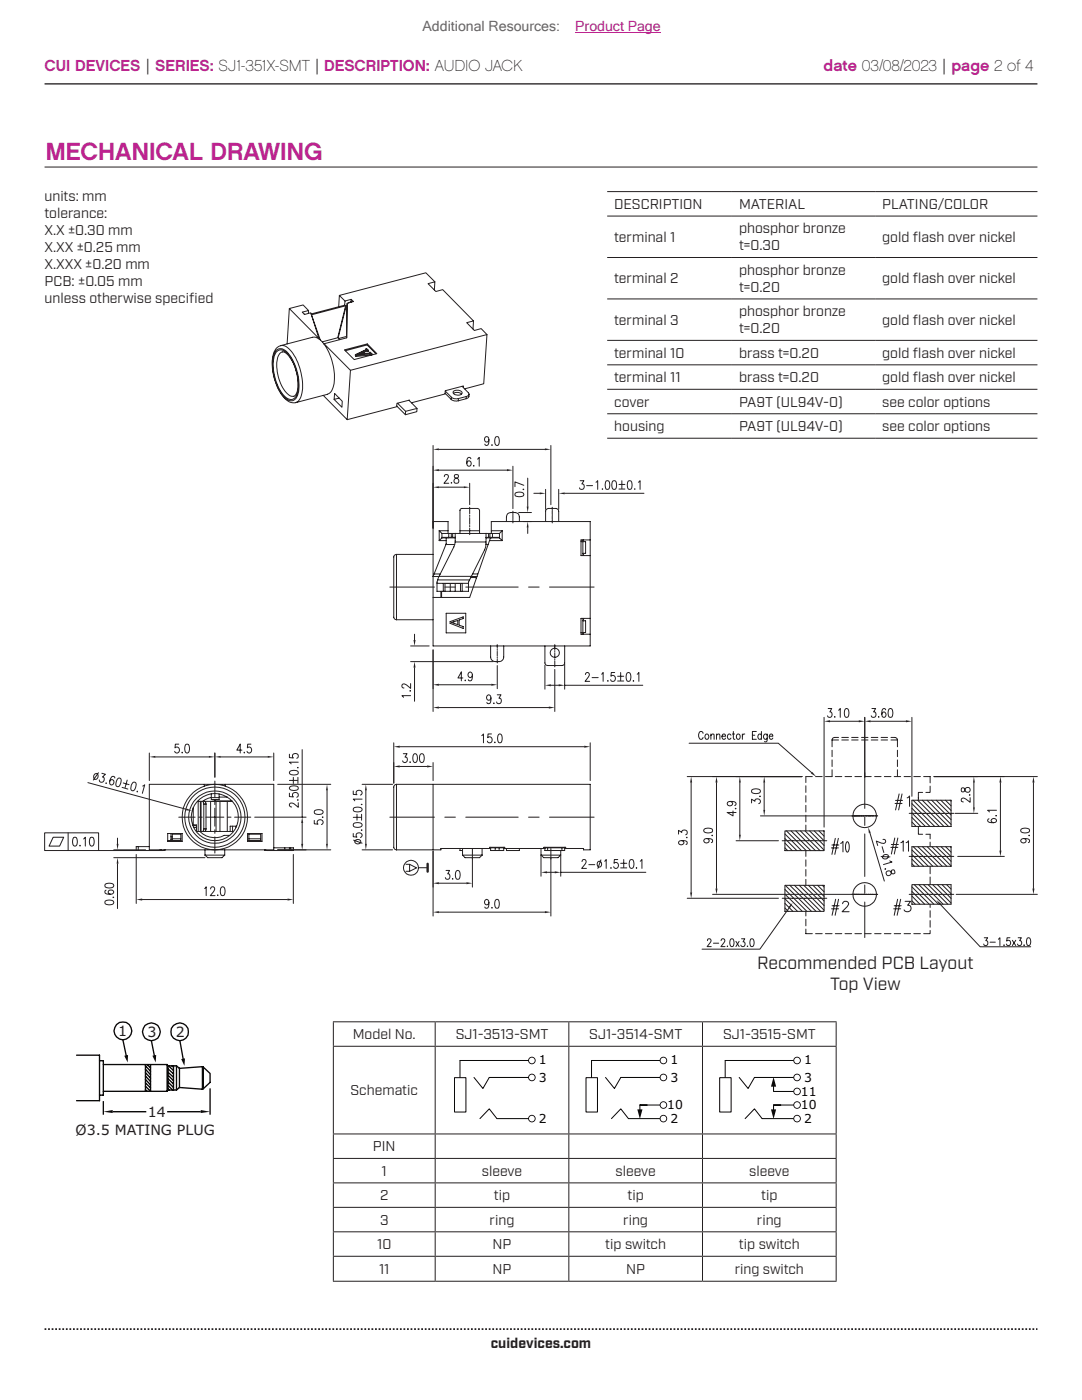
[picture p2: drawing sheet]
<svg xmlns="http://www.w3.org/2000/svg" width="216mm" height="279mm" viewBox="0 0 216 279" stroke-linecap="round" stroke-linejoin="round" font-family="sans-serif">
<path d="M8.9 16.7h198.1" fill="none" stroke="#231f20" stroke-width=".26"/>
<path d="M8.9 265.3h198.1" fill="none" stroke="#231f20" stroke-width=".35" stroke-dasharray=".4 .4 .4 .4 .4 .4" stroke-dashoffset=".7" stroke-linecap="butt"/>
<path d="M8.9 33.3h198.1M146.9 155h13.1M147.6 156.2v10.4M182 159.7v5.2M146.9 167.8h8.4M189.8 176.6v3.9" fill="none" stroke="#231f20" stroke-width=".2"/>
<g fill="#231f20">
<path d="M147.6 155l.2 1.2h-.3z"/>
<path d="M147.5 166.6h.3l-.2 1.2z"/>
</g>
<path d="M137.1 155h22.9M137.9 156.2v21.9M145.7 159.9a.46 .46 0 0 1 .5 .5 .46 .46 0 0 1-.6 .4 .43 .43 0 0 1-.5-.3 .43 .43 0 0 1 .2-.5l.4-.1a.85 .85 0 0 1 1.2 .6l-.3 .3M137.1 179.3h18.2M146.3 161.8v1l-1.2-.6h1.8M146.8 161.3l.1 .1h-.1z" fill="none" stroke="#231f20" stroke-width=".2"/>
<g fill="#231f20">
<path d="M137.7 178.1h.4l-.2 1.2z"/>
<path d="M137.9 155l.2 1.2h-.4z"/>
</g>
<path d="M151.7 155h8.3M152.5 156.2v5.4M135.4 166.5v-.8l.6 .4a.53 .53 0 0 1 .8-.4 .53 .53 0 0 1 0 .9M136 167.8l.4 .2a.49 .49 0 0 1-.5 .6 .49 .49 0 0 1-.4-.6 1.27 1.27 0 0 1 1.6 .2v.3h-.2M137 167.1h.1zM151.7 162.8h20.7" fill="none" stroke="#231f20" stroke-width=".2"/>
<g fill="#231f20">
<path d="M152.3 161.6h.4l-.2 1.2z"/>
<path d="M152.5 155l.2 1.2h-.4z"/>
</g>
<path d="M150 157.6l.7-.2a.87 .87 0 0 1 1 .4v.2a1.15 1.15 0 0 1-1.7 0zM151.6 158.9h.1zM186.4 155h8.7M194.3 156.2v4.9M150 160.2v-.7l.6 .4a.52 .52 0 0 1 .8-.4 .52 .52 0 0 1 0 .9M190.6 162.3h4.5" fill="none" stroke="#231f20" stroke-width=".2"/>
<g fill="#231f20">
<path d="M194.3 155l.2 1.2h-.3z"/>
<path d="M194.2 161.1h.3l-.2 1.2z"/>
</g>
<path d="M186.4 155h14M191.9 157.3a.5 .5 0 0 0 .1 .7h.4a.7 .7 0 0 1 .3-.7 .7 .7 0 0 1 .8 0 .52 .52 0 0 1-.2 .8 .52 .52 0 0 1-.7-.4l-.2-.4zM193.5 158.6l.1 .1h-.1zM193.6 159.2v.9l-.9-.6-.5-.2-.3 .1-.1 .4 .4 .2M199.6 156.2v13.6M191.1 170.9h9.3" fill="none" stroke="#231f20" stroke-width=".2"/>
<g fill="#231f20">
<path d="M199.4 169.8h.4l-.2 1.1z"/>
<path d="M199.6 155l.2 1.2h-.4z"/>
</g>
<path d="M186.4 155h20.6M206.2 156.2v21.1M190.8 178.5h16.2M197.3 163.4l-.1 .1-.1 .3a1.08 1.08 0 0 0 1.7-.1 .51 .51 0 0 0-.6-.4 .51 .51 0 0 0-.3 .7l.4 .2M198.7 162.8h.1zM198.8 161.7h-1.7l.3 .3" fill="none" stroke="#231f20" stroke-width=".2"/>
<g fill="#231f20">
<path d="M206.2 155l.2 1.2h-.4z"/>
<path d="M206 177.3h.4l-.2 1.2z"/>
</g>
<path d="M86.4 169.8v7.2M87.6 176.3h5.5M94.3 171.2v5.8M203.8 165.5l.6-.2a.77 .77 0 0 1 1 .5 1.04 1.04 0 0 1-1.4 .4l-.3-.4zM204.2 167.3l.5 .3a.49 .49 0 0 1-.5 .6 .49 .49 0 0 1-.4-.6 1.27 1.27 0 0 1 1.6 .2v.3l-.2 .1M205.3 166.7h.1z" fill="none" stroke="#231f20" stroke-width=".2"/>
<g fill="#231f20">
<path d="M93.1 176.1l1.2 .2-1.2 .2z"/>
<path d="M86.4 176.3l1.2-.2v.4z"/>
</g>
<path d="M86.4 169.8v13M89 173.7h.7l-.4 .7a.51 .51 0 0 1 .5 .8 .51 .51 0 0 1-.9-.1M90.3 175.3v.2zM91.1 173.8l.3-.1a1.15 1.15 0 0 1 0 1.8h-.1a1.27 1.27 0 0 1-.2-1.7zM109.9 171.2v11.6M87.6 182h21.1" fill="none" stroke="#231f20" stroke-width=".2"/>
<g fill="#231f20">
<path d="M108.7 181.8l1.2 .2-1.2 .2z"/>
<path d="M86.4 182l1.2-.2v.4z"/>
</g>
<path d="M86.4 129.7v7.7M87.6 136.7h10.4M99.2 132.8v4.6M98.9 179.6l.4-.1a1.43 1.43 0 0 1 .2 1.7l-.4 .1a1.27 1.27 0 0 1-.2-1.7zM97.6 180.1l-.2 .4a.49 .49 0 0 1-.7-.4 .49 .49 0 0 1 .7-.5 1.27 1.27 0 0 1-.3 1.7l-.3-.1-.1-.2M98.2 181.1v.2z" fill="none" stroke="#231f20" stroke-width=".2"/>
<g fill="#231f20">
<path d="M86.4 136.7l1.2-.2v.4z"/>
<path d="M98 136.5l1.2 .2-1.2 .2z"/>
</g>
<path d="M86.4 129.7v12.3M92.4 135.3h-1l.7-1.2v1.8M92.8 135.7v.2zM94.3 134.7a.46 .46 0 0 1-.5 .5 .46 .46 0 0 1-.4-.6l.4-.5a1.05 1.05 0 0 1 .1 1.8l-.4-.1-.1-.2M110.7 133.6v8.4M87.6 141.2h21.9" fill="none" stroke="#231f20" stroke-width=".2"/>
<g fill="#231f20">
<path d="M86.4 141.2l1.2-.2v.4z"/>
<path d="M109.5 141l1.2 .2-1.2 .2z"/>
</g>
<path d="M86.4 96.4v9M87.6 97.2h5M93.7 96.4v4.3M98 139.3a.45 .45 0 0 1-.5 .4 .45 .45 0 0 1-.4-.5l.4-.5a1.05 1.05 0 0 1 .1 1.7h-.4l-.1-.2M99.2 138.7h.8l-.4 .6a.52 .52 0 0 1 .4 .8 .52 .52 0 0 1-.9 0M98.5 140.3v.1z" fill="none" stroke="#231f20" stroke-width=".2"/>
<g fill="#231f20">
<path d="M86.4 97.2l1.2-.1v.3z"/>
<path d="M92.6 97.1l1.1 .1-1.1 .2z"/>
</g>
<path d="M86.4 93v12.4M87.6 93.8h13.6M88.7 95.1l.2-.4 .4 .1 .2 .2a1.95 1.95 0 0 1-.9 1.4h.9M90.1 96.3v.1zM90.7 94.8v.5a.7 .7 0 0 1 .7 .3 .7 .7 0 0 1 0 .8 .52 .52 0 0 1-.8-.2 .52 .52 0 0 1 .4-.7l.4-.2a.35 .35 0 0 0-.2-.6zM102.3 93v8.5" fill="none" stroke="#231f20" stroke-width=".2"/>
<g fill="#231f20">
<path d="M86.4 93.8l1.2-.2v.4z"/>
<path d="M101.2 93.6l1.1 .2-1.1 .2z"/>
</g>
<path d="M86.4 88.9v16.5M87.6 89.7h21.1M94 91.6l-.1-.2-.4-.1a1.33 1.33 0 0 0-.2 1.7 .49 .49 0 0 0 .7-.5 .49 .49 0 0 0-.7-.4l-.2 .4M94.5 92.9v.1zM95.3 91.6l.3-.3v1.7M109.9 88.9v11.8" fill="none" stroke="#231f20" stroke-width=".2"/>
<g fill="#231f20">
<path d="M108.7 89.5l1.2 .2-1.2 .2z"/>
<path d="M86.4 89.7l1.2-.2v.4z"/>
</g>
<path d="M97.6 87.7l-.2 .5a.51 .51 0 0 1-.7-.5 .51 .51 0 0 1 .7-.5 1.31 1.31 0 0 1-.3 1.7l-.3-.1-.1-.2M98.1 88.8h.1v.1zM98.9 87.2l.4-.1a1.09 1.09 0 0 1 .3 1.5l-.1 .2-.4 .1a1.31 1.31 0 0 1-.2-1.7zM108.7 132.8v4.7M109.9 136.8h1.6M112.7 132.4v5.1M112.7 136.8h15.6" fill="none" stroke="#231f20" stroke-width=".2"/>
<g fill="#231f20">
<path d="M108.7 136.8l1.2-.2v.4z"/>
<path d="M111.5 136.6l1.2 .2-1.2 .2z"/>
</g>
<g fill="none" stroke="#231f20" stroke-width=".2">
<path d="M106.5 98.4h1.2M108.9 97.7v3.9M111.5 97.7v3.9M112.7 98.4h15.8M116.8 134.6a.41 .41 0 0 1 .6-.4 .41 .41 0 0 1 .1 .7l-.8 1.1h1M118.1 135.2h1.3M120 134.6l.3-.4v1.8M121.3 135.8v.2zM122.7 134.2h-.7l-.1 .8a.55 .55 0 0 1 .8 0 .55 .55 0 0 1 0 .8 .55 .55 0 0 1-.8 0l-.1-.2M123.2 135h1.3M123.2 135.9h1.3M123.8 134.2v1.5"/>
<path d="M125.1 134.3l.4-.1a1.15 1.15 0 0 1 0 1.8h-.2a1.27 1.27 0 0 1-.2-1.7zM126.4 135.8v.2zM127.1 134.6l.4-.4v1.8"/>
</g>
<g fill="#231f20">
<path d="M107.7 98.3l1.2 .1-1.2 .3z"/>
<path d="M111.5 98.4l1.2-.1v.4z"/>
</g>
<g fill="none" stroke="#231f20" stroke-width=".2">
<path d="M115.8 95.9h.7l-.4 .7a.53 .53 0 0 1 .4 .8 .53 .53 0 0 1-.9 0M117.1 96.9h1.1M118.9 96.2l.4-.3v1.8M120.2 97.5v.2zM120.9 96l.4-.1a1.11 1.11 0 0 1 0 1.8h-.2a1.03 1.03 0 0 1-.3-1.5zM122.3 96l.3-.1a1.11 1.11 0 0 1 0 1.8h-.1a1.27 1.27 0 0 1-.2-1.7zM123.5 96.7h1.2M123.5 97.6h1.2M124.1 95.9v1.5M125.4 96l.3-.1a1.11 1.11 0 0 1 0 1.8h-.1a.99 .99 0 0 1-.4-1.5zM126.6 97.6h.1zM127.4 96.2l.3-.3v1.8"/>
<path d="M107.9 170.8v4.1M109.1 174.1h1.6M111.9 170.8v4.1M111.9 174.1h17"/>
</g>
<g fill="#231f20">
<path d="M107.9 174.1l1.2-.2v.4z"/>
<path d="M110.7 173.9l1.2 .2-1.2 .2z"/>
</g>
<g fill="none" stroke="#231f20" stroke-width=".2">
<path d="M142.2 155h17.8M143 156.2v21.1M160.8 156.8v1.3M160.8 158.8v1.3M162.1 155h-1.3v1.2M162.7 155h1.4M164.7 155h1.3M166.7 155h1.3M168.6 155h1.3M170.6 155h1.3M172.6 155h1.2M174.5 155h1.3"/>
<path d="M176.5 155h1.3M178.4 155h1.3M180.4 155h1.3M182 159.7h7.8v5.2h-7.8M182.3 155h1.4M183.3 159.2v.5M184.1 158.1h-.8v1.2M184.3 155h1.3v1.2M185.6 156.9v1.2h-.9M116.1 171.9l.2-.3a.49 .49 0 0 1 .6 .2 .49 .49 0 0 1-.2 .7l-.6 .8h.9M117.5 172.6h1.2M119.9 171.6l-.6 1.7"/>
<path d="M120.7 171.9l.3-.4v1.8M121.8 173.2h.2l-.1 .1zM123.3 171.5h-.7l-.1 .8a.55 .55 0 0 1 .8 0 .55 .55 0 0 1 0 .8 .55 .55 0 0 1-.8 0v-.1M123.8 172.3h1.3M123.8 173.2h1.3M124.5 171.5v1.5M125.7 171.6l.4-.1a1.04 1.04 0 0 1 .3 1.5l-.1 .2-.3 .1a1.31 1.31 0 0 1-.3-1.7zM126.9 173.2h.2l-.1 .1zM127.8 171.9l.3-.4v1.8M142.2 178.5h30.2M156.6 165.8h7.8v4h-7.8zM160.8 160.7v1.3"/>
<path d="M160.8 162.7v1.3M160.8 164.7v1.1M160.8 169.8v1.1M160.8 171.6v1.3M160.8 173.5v1.4M160.8 175.5v1.2M181.4 162.3h.4M181.9 162.3h.1M182 169h7.8v3.9h-7.8zM182.1 162.3h.5M182.7 162.3h.1M182.9 162.3h.5"/>
<path d="M183.5 162.3h.1M183.7 162.3h.5M184.2 162.3h.1M184.4 162.3h.5M185.1 162.3h.1M185.2 162.3h.5M185.6 166.5v.9M185.6 168.1v.9M185.6 172.9v1.5M185.6 175v1.6M185.8 162.3h.1M186 162.3h.5"/>
<path d="M186.6 162.3h.1M186.8 162.3h.5M187.4 162.3h.1M187.6 162.3h.5M188.2 162.3h.1M188.4 162.3h.5M189 162.3h.1M189.2 162.3h.4M189.7 162.3h.1M189.8 176.6h-7.8v3.9h7.8M189.9 162.3h.4M160.8 181.9v.9"/>
<path d="M160.8 183.4v1.4M160.8 185.4v.9h1.3M162.7 186.3h1.4M164.7 186.3h1.3M166.7 186.3h1.3M168.6 186.3h1.3M170.6 186.3h1.3M172.6 186.3h1.2M174.5 186.3h1.3M176.5 186.3h1.3M178.4 186.3h1.3M180.4 186.3h1.3"/>
<path d="M182.3 186.3h1.4M185.6 185.7v.6h-1.3M185.6 180.5v.6M185.6 181.7v1.4M185.6 183.7v1.3"/>
<circle cx="119.6" cy="172.4" r=".54"/>
</g>
<g fill="#231f20">
<path d="M142.8 177.3h.4l-.2 1.2z"/>
<path d="M143 155l.2 1.2h-.4z"/>
</g>
<path d="M42.9 150.3v4.8M44 151.1h9.4M54.6 150.3v5.5M172.6 154.2v7.1M140.5 165.5l.7-.2a.77 .77 0 0 1 1 .5 1.15 1.15 0 0 1-1.8 0zM141 167.3l.4 .3a.49 .49 0 0 1-.4 .6 .49 .49 0 0 1-.5-.6 1.27 1.27 0 0 1 1.7 .2l-.1 .3-.2 .1M142 166.7h.2zM156.6 176.7h7.8v5.2h-7.8zM172.6 163v1.7M172.6 166.4v8.5M172.6 176.6v1.7M172.6 180v7.1" fill="none" stroke="#231f20" stroke-width=".2"/>
<g fill="#231f20">
<path d="M42.9 151.1l1.1-.2v.3z"/>
<path d="M53.4 150.9l1.2 .2-1.2 .1z"/>
</g>
<path d="M29.8 150.3v5.5M31 151.1h10.7M42.9 150.3v4.8M48.3 149.7h-1l.6-1.2v1.8M48.7 150.2h.1l-.1 .1zM50.1 148.5h-.7v.8a.53 .53 0 0 1 .7 0 .53 .53 0 0 1 0 .7 .53 .53 0 0 1-.7 .1l-.1-.2" fill="none" stroke="#231f20" stroke-width=".2"/>
<g fill="#231f20">
<path d="M29.8 151.1l1.2-.2v.3z"/>
<path d="M41.7 150.9l1.2 .2-1.2 .1z"/>
</g>
<path d="M35.7 148.5h-.7l-.1 .8a.55 .55 0 0 1 .8 0 .55 .55 0 0 1 0 .8 .55 .55 0 0 1-.8 0v-.2M36.3 150.2h.1v.1zM37.1 148.6l.3-.1a1.15 1.15 0 0 1 0 1.8h-.1a1.31 1.31 0 0 1-.2-1.7zM27.2 170.5v9.8M28.4 179.5h29M58.5 170.5v9.8" fill="none" stroke="#231f20" stroke-width=".2"/>
<g fill="#231f20">
<path d="M27.2 179.5l1.2-.2v.4z"/>
<path d="M57.4 179.3l1.1 .2-1.1 .2z"/>
</g>
<path d="M55.4 156.5h10.6M65.3 157.7v10.7M40.8 177.3l.3-.3v1.7M42 177.4l.3-.4h.3l.2 .3a1.95 1.95 0 0 1-.8 1.4h.9M43.4 178.6v.1zM44.2 177.1l.3-.1a1.15 1.15 0 0 1 0 1.7h-.1a1.27 1.27 0 0 1-.2-1.6zM55.4 169.6h10.6" fill="none" stroke="#231f20" stroke-width=".2"/>
<g fill="#231f20">
<path d="M65.3 156.5l.1 1.2h-.3z"/>
<path d="M65.1 168.4h.3l-.1 1.2z"/>
</g>
<g fill="none" stroke="#231f20" stroke-width=".2">
<path d="M17.5 156.2l19.7 5.3M18.9 154.5a.39 .39 0 0 1 .4-.1 .39 .39 0 0 1 .3 .3l-.1 .4a.48 .48 0 0 1-.6 .4l-.2-.3zM19.6 154.2l-1 1.5M20.3 154.3l.7 .2-.5 .6a.52 .52 0 0 1 .2 .9 .52 .52 0 0 1-.9-.4M21.1 156.3h.1zM22.9 155.3v-.2l-.3-.2a1.05 1.05 0 0 0-.4 1.8 .53 .53 0 0 0 .5-.6 .53 .53 0 0 0-.5-.5l-.3 .4M23.6 155.3h.4a1.18 1.18 0 0 1-.5 1.7h-.2a1.32 1.32 0 0 1 .3-1.7zM24.4 157.1l1.1 .4M24.6 156.3l1.2 .3M25.4 155.7l-.4 1.4M26.6 156.1h.3a1.19 1.19 0 0 1-.4 1.7h-.2a1.37 1.37 0 0 1 .3-1.7zM27.3 158h.2z"/>
<path d="M28.5 156.9l.4-.3-.5 1.7M62.7 163.7v.7l.8 .1a.55 .55 0 0 1 0-.8 .55 .55 0 0 1 .8 0 .55 .55 0 0 1 0 .8h-.2M62.8 161.8l.7-.2a.77 .77 0 0 1 1 .5 1.15 1.15 0 0 1-1.8 0zM64.4 163l.1 .1-.1 .1z"/>
</g>
<path d="M37.2 161.4l1.1 .4-1.2-.1z" fill="#231f20"/>
<g fill="none" stroke="#231f20" stroke-width=".2">
<path d="M182.2 159.7l5.2 5.2M183.1 159.7l5.2 5.2M184 159.7l5.3 5.2M185 159.7l4.8 4.8M185.9 159.7l3.9 3.9M186.8 159.7l3 3M187.7 159.7l2.1 2M188.7 159.7l1.1 1.1M189.6 159.7l.2 .2M156.6 166.4l3.3 3.4M156.6 167.3l2.4 2.5M156.6 177.5l4.4 4.4"/>
<path d="M156.6 178.5l3.5 3.4M156.6 168.3l1.5 1.5M156.6 169.2l.6 .6M156.6 179.4l2.5 2.5M156.7 176.7l5.2 5.2M156.9 165.8l4 4M157.6 176.7l5.2 5.2M157.8 165.8l4 4M158.5 176.7l5.3 5.2M158.8 165.8l3.9 4M159.5 176.7l4.9 4.9M159.7 165.8l3.9 4"/>
<path d="M160.4 176.7l4 4M160.6 165.8l3.8 3.9M161.3 176.7l3.1 3.1M161.5 165.8l2.9 2.9M162.2 176.7l2.2 2.2M162.5 165.8l1.9 2M163.1 176.7l1.3 1.3M163.4 165.8l1 1.1M164.1 176.7l.3 .3M164.3 165.8l.1 .2M173.6 166.2l2.9 9.6M175.8 170.9l1.8 .1"/>
<path d="M176 169l.4 1.1M176.2 167.5l.3 .1 .2 .3-.4 .4-1.4-.4 .2 .8M176.3 170.7l.2-.1a.51 .51 0 0 1 .8 .4 .51 .51 0 0 1-.8 .4l-.3-.1-.1-.3zM176.6 173.4l.1 .1zM176.9 174l.1-.1a.73 .73 0 0 1 1.1 .5 .37 .37 0 0 0 .5-.4l-.1-.2a.35 .35 0 0 0-.4-.2 .35 .35 0 0 0-.2 .3 .56 .56 0 0 1-.4 .8 .56 .56 0 0 1-.7-.4zM177.5 171.8l.5 .2-1.7 .5M182 160.4l4.5 4.5M182 177l3.4 3.5M182 177.9l2.5 2.6M182 161.3l3.6 3.6M182 162.2l2.6 2.7M182 163.1l1.7 1.8"/>
<path d="M182 164.1l.8 .8M182 169.6l3.2 3.3M182 170.5l2.3 2.4M182 171.5l1.4 1.4M182 172.4l.5 .5M182 178.8l1.6 1.7M182 179.8l.6 .7M182.2 169l3.9 3.9M182.4 176.6l3.9 3.9M183.1 169l4 3.9M183.3 164.9v1.6h.8M183.4 176.6l3.9 3.9"/>
<path d="M184.1 169l3.9 3.9M184.3 176.6l3.9 3.9M184.7 166.5h.9M185 169l3.9 3.9M185.2 176.6l3.9 3.9M185.9 169l3.9 3.8M186.1 176.6l3.7 3.6M186.9 169l2.9 2.9M187.1 176.6l2.7 2.7M187.8 169l2 2M188 176.6l1.8 1.8M188.7 169l1.1 1.1"/>
<path d="M188.9 176.6l.9 .8M189.6 169l.2 .1M156.6 180.3l1.6 1.6M156.6 181.2l.7 .7"/>
<circle cx="172.6" cy="162.8" r="2.34"/>
<circle cx="172.6" cy="178.5" r="2.34"/>
</g>
<path d="M173.2 165.1l.5 1.1-.3 .1z" fill="#231f20"/>
<path d="M78.6 152.2v4.1M79.8 153h5.4M86.4 152.2v3.6" fill="none" stroke="#231f20" stroke-width=".2"/>
<g fill="#231f20">
<path d="M78.6 153l1.2-.2v.4z"/>
<path d="M85.2 152.8l1.2 .2-1.2 .2z"/>
</g>
<path d="M78.6 148.2v8.1M79.8 149h36.8M80.5 150.4h.7l-.4 .7a.52 .52 0 0 1 .5 .8 .52 .52 0 0 1-1-.1M81.8 152v.2zM82.6 150.5l.3-.1a1.15 1.15 0 0 1 0 1.8h-.2a1.33 1.33 0 0 1-.1-1.7zM83.9 150.5l.3-.1a1.15 1.15 0 0 1 0 1.8h-.1a1.28 1.28 0 0 1-.2-1.7zM117.8 148.2v7.6" fill="none" stroke="#231f20" stroke-width=".2"/>
<g fill="#231f20">
<path d="M78.6 149l1.2-.2v.4z"/>
<path d="M116.6 148.8l1.2 .2-1.2 .2z"/>
</g>
<g fill="none" stroke="#231f20" stroke-width=".2">
<path d="M77.8 117.2h8.9M88.8 117.2h2.1M92.9 117.2h10.5M105.5 117.2h2.1M109.6 117.2h8.9M72.3 156.5h6M73 157.7v10.7M96.1 146.8l.4-.3v1.7M98.1 146.5h-.7l-.1 .7a.55 .55 0 0 1 .8 .1 .55 .55 0 0 1 0 .7 .55 .55 0 0 1-.8 .1v-.2M98.7 148.1v.1zM99.5 146.6l.3-.1a1.15 1.15 0 0 1 0 1.7h-.1a1.33 1.33 0 0 1-.2-1.6zM178.7 159.7h1.4"/>
<path d="M179.4 158.4l-.7 3.2M180 158.4l-.7 3.2M181 159.2l.5-.3v2M72.3 169.6h6M77.8 163.1h8.9M88.8 163.1h2.1M92.9 163.1h10.5M105.5 163.1h2.1M109.6 163.1h8.9M178.6 160.4h1.4"/>
</g>
<g fill="#231f20">
<path d="M73 156.5l.2 1.2h-.4z"/>
<path d="M72.8 168.4h.4l-.2 1.2z"/>
</g>
<g fill="none" stroke="#231f20" stroke-width=".2">
<path d="M70.5 157.9v.6l.7 .1a.55 .55 0 0 1 .1-.7 .55 .55 0 0 1 .7 0 .55 .55 0 0 1 .1 .7l-.2 .1M72.3 159.5h-1.8l.3 .3M22.7 171.2h18.2M22.7 169.6h6.3M23.4 167.3v1.1M23.4 172.4v8.9M70.5 166.3v.7l.7 .1a.53 .53 0 0 1 .1-.8 .53 .53 0 0 1 .7 0 .53 .53 0 0 1 .1 .8h-.2M70.5 163.1h1.5M70.6 164.4l.6-.2a.87 .87 0 0 1 1.1 .4v.1a1.15 1.15 0 0 1-1.8 0zM70.6 161.3l.6-.2a.87 .87 0 0 1 1.1 .4v.1a1.15 1.15 0 0 1-1.8 0zM70.6 167.7l1.7 .6M70.9 167.7a.53 .53 0 0 1 .8-.2 .53 .53 0 0 1 0 .8l-.4 .1a.44 .44 0 0 1-.4-.2 .44 .44 0 0 1 0-.5z"/>
<path d="M71.2 162.5v1.2M72.1 165.7h.2zM72.1 160.5h.2zM72.2 162.5v1.2"/>
</g>
<g fill="#231f20">
<path d="M23.3 168.4h.3l-.2 1.2z"/>
<path d="M23.4 171.2l.2 1.2h-.3z"/>
</g>
<path d="M81.9 132h16.5M81.9 128.9h3.7M82.7 126.6v1.1M82.7 133.2v6.8M21 179.8l.7-.2a.87 .87 0 0 1 1 .4v.2a1.15 1.15 0 0 1-1.8 0zM21 176.5l.7-.2a.87 .87 0 0 1 1 .4v.1a1.15 1.15 0 0 1-1.8 0zM21.2 177.7a.4 .4 0 0 0-.2 .6l.3 .1a1.18 1.18 0 0 0 1.4-.3 .58 .58 0 0 0-.6-.5 .58 .58 0 0 0-.5 .5l.5 .4M22.5 179.1h.2z" fill="none" stroke="#231f20" stroke-width=".2"/>
<g fill="#231f20">
<path d="M82.5 127.7h.4l-.2 1.2z"/>
<path d="M82.7 132l.2 1.2h-.4z"/>
</g>
<path d="M105.3 95.4v5.7M103.5 102.3h2.5M104.4 104.1h1.6M105.3 105.3v1.2M81.8 137.9h.1zM81.9 138.8h-1.7l.3 .4M81.9 136.4v1a1.94 1.94 0 0 0-1.4-.9l-.2 .1-.1 .4 .4 .3" fill="none" stroke="#231f20" stroke-width=".2"/>
<g fill="#231f20">
<path d="M105.3 104.1l.2 1.2h-.4z"/>
<path d="M105.1 101.1h.4l-.2 1.2z"/>
</g>
<g fill="none" stroke="#231f20" stroke-width=".2">
<path d="M102.8 98.4l.7-.2a.77 .77 0 0 1 1 .6 1.43 1.43 0 0 1-1.7 .2zM104.3 97.7h.2zM104.5 96.9l-1.7-.7v.9M42.9 155.9v3.2M42.9 159.8v.8M60.3 149.6v13.5M35.7 163.1h3.2M39.6 163.1h.8M41.1 163.1h3.6M42.9 161.3v3.6M42.9 165.6v.7M42.9 167v3.3"/>
<path d="M45.4 163.1h.7M46.8 163.1h3.2M50.8 163.1h10.3M55.4 169.6h5.7M60.3 164.2v4.2M81 172.5h.7l1.4 .7-1.4 .7h-.7M81.7 172.5v1.4M83.5 173.2h1.8"/>
<circle cx="82" cy="173.2" r="1.49"/>
</g>
<path d="M85.3 172.4v1.6" fill="none" stroke="#231f20" stroke-width=".48"/>
<g fill="#231f20">
<path d="M60.1 168.4h.4l-.2 1.2z"/>
<path d="M60.3 163.1l.2 1.1h-.4z"/>
</g>
<g fill="none" stroke="#231f20" stroke-width=".2">
<path d="M67.7 59l17.3-4.6 1.8 1.8-1.4 .4 1.6 1.6 1.3-.4 6.2 6.3-1.4 .3 1.6 1.6 1.3-.4 1.2 1.2-27.3 7.1-5.2-5.3 4.5-1.2 .1-6.9 1.2-.3-.4-.5-1.3 .4zM67.7 59l-.1 2.2M70.1 59.7l-.1 .5M86.8 56.2l-.1 1.7M55.1 70.3a1.3 1.3 0 0 1 2.1 .1 9.6 9.6 0 0 1 2 8.4 1.29 1.29 0 0 1-1 .9 1.29 1.29 0 0 1-1.3-.5 9.3 9.3 0 0 1-2.1-8.4zM55.2 69.5a1.62 1.62 0 0 1 2.5 .1 10.9 10.9 0 0 1 2.3 9.6 1.69 1.69 0 0 1-1.3 1.2 1.69 1.69 0 0 1-1.7-.7 10.4 10.4 0 0 1-2.4-9.4zM55.2 69.9a1.66 1.66 0 0 1 2.4 .8 10.1 10.1 0 0 1 1.8 8.1 1.42 1.42 0 0 1-1.1 1.2 1.42 1.42 0 0 1-1.5-.7 10 10 0 0 1-2.1-8.7zM57.7 61.6l2.8-.7 1.1 1.1-1.3 .3 .5 .5 1.2-.4 1.6 5.2M58.6 79.1a2.02 2.02 0 0 0 .9-1.9 8.5 8.5 0 0 0-2.6-6.8 .9 .9 0 0 0-1.3 .6 7.9 7.9 0 0 0 2.2 8l.8 .1M60.7 62.7h.1M61.6 62l-.1 .6M62.1 62.8h.1"/>
<path d="M62.1 62.8v.1M63.6 67.6l-5.9-6-.4 7M63.6 67.6l1.1 1.1M63.6 67.6l-.8-.3h-.4l-6.4 1.7M64.5 78.9l4.8 4.9M64.7 68.6a11.7 11.7 0 0 1 1.8 8.7l-.5 .9-.7 .5-6.3 1.7M66.8 78.5l1.5 1.6-.1 1.2-1.5-1.6zM67.5 67.4l1.5-6.4-6.9 1.8 1.8 5.1M67.5 67.4l.2 .4M67.5 67.4l-3.2 .8M67.7 79.4l-1 .3M68.7 69.8l4.6-1.2 1.9 2-4.5 1.2z"/>
<path d="M68.8 60.1v.8M68.9 61.8l-1.4 5.6M68.9 70l4.4-1.2 1.7 1.8M69.1 67.4v-.3l-1.5 .5M69.2 61.6l-.3 .1 .1-.7-.3-.1-6.6 1.8M69.2 60.9l-.3 .5 .2 .2M69.3 60.5l-.2 6.6M69.6 60.4v.1M69.6 60.4h.1M69.9 73.9l-.6 9.9 9.9-2.6v-.7l2.5-.7v.2M70.1 60.3l-.5 .1M70.9 70.8l2.1-1 .1-.2 .4 .3h-.5l-.6 .2 .4 .4 1-.1 .1-.1 .4 .4-.4-.1-2.9 .3z"/>
<path d="M70.9 70.8l.1 .4 2.9-.4M71 70.9v.3M71.2 70.7l1.2-.5 .3 .4zM72.3 70.4l-.5 .3M72.4 70.2l-.1 .2 .2 .2M73 69.9v.2M73 70.1l-.4 .2M73.1 69.6v.2M73.1 69.6v.1M73.3 68.6v.2M73.4 69.9v.2v-.2M73.5 69.9v.2h-.5"/>
<path d="M73.8 70.3v.1M73.9 70.8l.2 .1M73.9 70.6v.2M74.1 70.7v.1M74.2 70.7l-.1 .1M74.3 70.7v.1M81.6 79.9l1.6 1.6-2.3 .6M88.8 78.5l1.2 1.2M90 79.7a1.5 1.5 0 0 0 1.5 .3M90.1 79.3l-.1 .4M90.5 78.5a1.38 1.38 0 0 1 1.6 .1M90.5 78a1.12 1.12 0 0 1 1.7 .5 1.08 1.08 0 0 1-1.8-.2z"/>
<path d="M91.5 79.5v.5M92.2 77.1l1.3 1.3a.45 .45 0 0 1 0 .5 .45 .45 0 0 1-.4 .2l-1.6 .4a1.46 1.46 0 0 1-1.4-.2l-1.3-1.3M92.5 77.4v-.4l-3.7 1v.6l-6.7 1.8M93.1 79.1l-.1 .5-1.5 .4M93.6 78.7l-.1 .5-.5 .4M94.5 64.1l-.1 1.5M97.2 66.8l-.7 9.8-3.8 1M79.3 80.5l1.6 1.6v.7l-1.7-1.8M83.2 81.5v.7l-2.3 .6M79.1 110.6l-.5 .3v.3v12l.2 .4 .3 .1M79.1 110.6v13.1M79.1 110.6h7.3"/>
<path d="M86.6 114.5h1.3M87.2 116.4h6.3M87.3 115.7h6.4M87.6 105.9v2M87.6 105.9l.6 .6M87.6 107.9h1.4M87.6 105.9h1.8M88 118v1.2M88.1 118v1.2M88.2 107.3l-.6 .6M88.2 106.5v.8M88.2 107.3h2.6"/>
<path d="M88.2 107.2h2.6M88.2 106.5h11.5M88.5 116.4v1.6M88.8 116.4v1.6M89 108.7h1.7M89 107.3v1.2l-2.6 6.6h8.8M89.4 106.5v-2.4h-3v24.8h31.4v-24.8h-19.8v2.4M89.4 107.2v.1M89.5 106.5v.7M89.8 116.4v1.6M90.1 106.5v.7M90.3 106.5v.7"/>
<path d="M90.8 106.4v2.2l-3.3 6.7-.3 .9v1.8h6.3v-1.8l3.4-7.1 .1-2.7M90.8 116.4v1.6M90.8 108.2h6.2M91.8 106.5v-4.6v-.2l.4-.2h3.1l.3 .2 .1 4.8M91.8 105.9h3.9M91.9 116.4v1.6M92.2 116.4v1.6M93.7 101.2v1.3M93.7 102.8v.3M93.7 103.3v1.3M93.7 104.9v.2M93.7 105.4v1.3"/>
<path d="M93.9 115.3h1M94.3 114.5h1M94.8 115.1l.3 .3M97 108.7h.4M97 107.3h2.7M97 107.2h2.7M97.5 106.5v.7M97.7 107.9h2.5M97.8 106.5v.7M97.9 107.3l-4.2 11.9h-7.3M98 107.2v.1M98 105.9h2.2"/>
<path d="M98.3 106.5v.7M99.7 106.5v.8M99.7 107.3l.5 .6M100.2 105.9l-.5 .6M100.2 105.9v2M101.1 104.1v-.9a.82 .82 0 0 1 .8-.9h.9a.82 .82 0 0 1 .8 .9v.9M102.3 102v.5M102.3 102.6v.1M102.3 102.9v.6M102.3 103.6v.2M102.3 103.9v.5M108.9 104.1v-2.1v-.3l.5-.2h1.6l.4 .2 .1 2.4"/>
<path d="M110.2 101.2v.3M110.2 101.7v.1M110.2 101.9v.7M110.2 102.7v.2M110.2 103v.6M110.2 103.8v.1M110.2 104v.4M115.9 108.1h.9v2.3h-.5M116.3 107.8v3.1M116.4 107.8v.3M116.4 110.4v.5M117.8 107.8h-1.9v3.1h1.9"/>
<path d="M79.1 123.7h7.3M89 122.4h3.9v3.9h-3.9zM89.8 124.1l2.6-1v.3l-.8 .3v1.1l.8 .2v.4l-2.6-1zM90.1 124.2l1.2-.4v.9zM97.9 128.9v2.2a.93 .93 0 0 0 .9 .9h.8a.93 .93 0 0 0 .9-.9v-2.2M99.2 128.6v.8M99.2 129.6v.2M99.2 130v1M99.2 131.2v.2M99.2 131.6v.7M108.7 128.9v3.4l.1 .3 .5 .2h2.8l.5-.2 .1-3.7M110.7 128.6v1.2"/>
<path d="M110.7 130v.2M110.7 130.4v1M110.7 131.6v.1M110.7 131.9v1.2M116.3 123.9h.5v2.3h-.9M116.3 123.4v3.2M116.4 123.4v.5M116.4 126.2v.4M117.8 123.4h-1.9v3.2h1.9M29.8 156.5h24.8v13.1h-24.8zM39.4 159.9h7M39.5 159.9v6"/>
<path d="M40 159.9v6M40.1 159.9v6M40.4 159.9l.2 .1 .1 .5M40.8 156.5v.4M40.8 159.9l.2 .1 .1 .5M42 159.9v6M42.2 159.1l-1.3 .5-.5 .4M42.2 158.4v1.2h1.5v-1.1M42.2 159.2h1.5M42.9 159.6v.3M42.9 159.9h3.4M42.9 159.9h-.7"/>
<path d="M43.1 159.9v6M43.7 159.1h1.7M43.9 159.9v6M44.9 156.5v.4M45.4 159.9v6M57.7 158.3v.7h.8a.53 .53 0 0 1 .1-.7 .53 .53 0 0 1 .7 0 .53 .53 0 0 1-.1 .8M57.7 150.5v.7l.8 .1a.53 .53 0 0 1 .1-.8 .53 .53 0 0 1 .7 .1 .53 .53 0 0 1-.1 .7M57.7 155.7h1.6M57.9 157l.6-.2a.79 .79 0 0 1 1 .4v.1a1.15 1.15 0 0 1-1.8 0zM57.9 153.9l.6-.2a.79 .79 0 0 1 1 .5v.1a1.21 1.21 0 0 1-1.8 0zM58.5 155.1v1.3M59.3 159.7h.2z"/>
<path d="M59.3 153.2h.2zM59.4 155.1v1.3M59.5 152.1h-1.8l.4 .4M79.1 156.5l-.3 .1-.2 .5v12l.2 .4 .3 .1M79.1 156.5v13.1M79.1 156.5h38.7v13.1h-1.4v-.3h-3.7M86.4 156.5v13.1M172.6 143.2v11.9M173.7 143.9h7.1M182 143.2v15.7M8.9 166.2h10.8v3.5h-10.8zM10.6 167.1h2.1l-.8 1.8h-2.1z"/>
<path d="M13.6 166.2v3.5M14.7 167.2l.3-.1a1.15 1.15 0 0 1 0 1.8h-.1a1.31 1.31 0 0 1-.2-1.7zM15.9 168.8l.1 .1zM16.7 167.4l.3-.3v1.8M18 167.2l.4-.1a1.15 1.15 0 0 1 0 1.8h-.2a1.31 1.31 0 0 1-.2-1.7zM27.6 169v.7M29.8 169h-2.6v.7M32.2 169.6l-.6 .1M32.5 169.7l.5-.1-.6 .1h-12.7M33.5 166.3h2.9v1.6h-2.9zM34.1 166.3v1.5M34.1 167.5h.3"/>
<path d="M34.1 167h.3M34.4 166.3v1.5M34.4 166.5h1.7v1.3h-2.6M34.4 167.4h1.7M38.5 164.8h.7M38.6 161.2v3.6M38.6 164.6h.6v1.3h7.2v-1M38.7 165.2h.5M38.9 164.6v.2M39.9 166a4.1 4.1 0 0 0 4.8 .7h1.1M40.7 165.4l-.1 .4-.2 .1M40.7 160.5v4.9"/>
<path d="M40.7 165.4h.4M40.7 160.5h.4M40.9 170.7l.5 .5h2.9l.5-.5M40.9 170.7h3.9M40.9 169.6v1.1M41.1 165.4l-.1 .4-.2 .1M41.1 160.5v4.9M44.8 169.6v1.1M47.1 164.9v.2M47.2 164.9h-1.3v1M49.4 166.3h2.9v1.6h-2.9zM49.7 166.5h2.3v1.3h-2.3z"/>
<path d="M49.7 167.4h2.3M52.8 169.6l.5 .1zM54.6 169.2h3.9v.5h-5.2M56.8 169.2v.5M57.7 169.2v.5M58 169.2v.5M59.5 160.2v.9l-.8-.7-.8-.1-.2 .5 .5 .2M91.8 169.3v.4h.5M92.3 170.7l.5 .5h2.9l.5-.5M92.3 170.7h3.9M92.3 169.3v1.4M94.3 169.3v2.1"/>
<path d="M96.2 169.3v1.4M97.7 169.3v-.2h3v.2M97.9 169.1v.6h2.6v-.6M97.9 169.2h2.6M97.9 169.3h-9.9v.3h-8.9M98.8 169.2v.5M99.6 169.2v.5M100.5 169.3h8.2M101.1 169.3v.4h2.5v-.4M107.9 170.7l.6 .5h2.8l.6-.5M107.9 170.7h4M107.9 169.3v1.4"/>
<path d="M108.5 169.3v-.2h4.4v.2M108.7 169.1v.6h4v-.6M108.7 169.2h4M109.3 169.2v.5M109.9 169.3v2.1M111.9 169.7v1M112.1 169.2v.5M156.1 179.3h.4M156.1 167.8h.4M156.6 179.3h.1M156.6 167.8h.1M156.8 179.3h.4"/>
<path d="M156.8 167.8h.4M157.3 179.3h.1M157.3 167.8h.1M157.5 179.3h.5M157.5 167.8h.5M158.1 179.3h.1M158.1 167.8h.1M158.3 179.3h.5M158.3 167.8h.5M158.9 179.3h.1M158.9 167.8h.1M159.1 179.3h.5"/>
<path d="M159.1 167.8h.5M159.7 179.3h.1M159.7 167.8h.1M159.9 179.3h.5M159.9 167.8h.5M160.5 179.3h.1M160.5 167.8h.1M160.7 179.3h.5M160.7 167.8h.5M161.3 179.3h.1M161.3 167.8h.1M161.4 179.3h.6"/>
<path d="M161.4 167.8h.6M162.1 179.3h.1M162.1 167.8h.1M162.3 179.3h.4M162.3 167.8h.4M162.8 179.3h.1M162.8 167.8h.1M163 179.3h.5M163 167.8h.5M163.6 179.3h.1M163.6 167.8h.1M163.8 179.3h.5"/>
<path d="M163.8 167.8h.5M164.4 179.3h.1M164.4 167.8h.1M164.6 179.3h.4M164.6 167.8h.4M165.9 169.2h1.4M166 168.6h1.4M166.7 167.3l-.7 3.2M166.7 179.5l-.7 3.2M167.3 167.3l-.7 3.2M167.3 179.5l-.7 3.2M170 178.5h.1"/>
<path d="M170 162.8h.1M170.1 162.8h.1M170.1 178.5h.1M170.1 178.5h.3M170.1 162.8h.3M170.5 178.5h.3M170.5 162.8h.3M170.9 162.8h.1M170.9 178.5h.1M171.2 178.5h-.3M171.2 162.8h-.3M171.3 178.5h1.6"/>
<path d="M171.3 162.8h1.6M172.9 178.5h.4M172.9 162.8h.4M173.3 162.8h.1M173.3 178.5h.1M173.3 178.5h.3M173.3 162.8h.3M173.7 178.5h.3M173.7 162.8h.3M174 162.8h.1M174 178.5h.1M174.1 178.5h1"/>
<path d="M174.1 162.8h1M177.8 169.1h1.4M177.9 168.5h1.4M178.5 167.2l-.6 3.2M179.1 179.5l-.7 3.2M179.2 167.2l-.8 3.2M179.7 179.5l-.7 3.2M180.6 179.9h1.1l-.6 .8a.7 .7 0 0 1 .6 .9 .7 .7 0 0 1-1.1 .3l-.2-.3M181.4 178.5h.4M181.4 170.9h.4M181.9 178.5h.1M181.9 170.9h.1"/>
<path d="M182.1 178.5h.5M182.1 170.9h.5M182.7 178.5h.1M182.7 170.9h.1M182.9 178.5h.5M182.9 170.9h.5M183.5 178.5h.1M183.5 170.9h.1M183.7 178.5h.5M183.7 170.9h.5M184.2 178.5h.1M184.2 170.9h.1"/>
<path d="M184.4 178.5h.5M184.4 170.9h.5M185.1 178.5h.1M185.1 170.9h.1M185.2 178.5h.5M185.2 170.9h.5M185.8 178.5h.1M185.8 170.9h.1M186 178.5h.5M186 170.9h.5M186.6 178.5h.1M186.6 170.9h.1"/>
<path d="M186.8 178.5h.5M186.8 170.9h.5M187.4 178.5h.1M187.4 170.9h.1M187.6 178.5h.5M187.6 170.9h.5M188.2 178.5h.1M188.2 170.9h.1M188.4 178.5h.5M188.4 170.9h.5M189 178.5h.1M189 170.9h.1"/>
<path d="M189.2 178.5h.4M189.2 170.9h.4M189.7 178.5h.1M189.7 170.9h.1M189.9 178.5h.4M189.9 170.9h.4M165.9 181.4h1.4M166 180.8h1.4M168.1 180.4l.4-.5 .6 .1a.44 .44 0 0 1 .1 .7l-1.2 1.3h1.4M178.3 181.4h1.4M178.4 180.8h1.4"/>
<circle cx="110.7" cy="130.3" r=".91"/>
<circle cx="42.9" cy="163.1" r="4.7"/>
<circle cx="42.9" cy="163.1" r="6.5"/>
<circle cx="42.9" cy="163.1" r="5.2"/>
<circle cx="42.9" cy="163.1" r="6"/>
</g>
<g fill="#231f20">
<path d="M172.6 143.9l1.1-.2v.4z"/>
<path d="M180.8 143.7l1.2 .2-1.2 .2z"/>
</g>
<path d="M164.4 143.2v21.9M165.6 143.9h5.8M172.6 143.2v11.9M174 141.4h.7l-.4 .7a.53 .53 0 0 1 .5 .8 .53 .53 0 0 1-1 0M175.3 143v.2zM176.7 141.7l-.3-.3a1.33 1.33 0 0 0-.2 1.7 .49 .49 0 0 0 .6-.5 .49 .49 0 0 0-.6-.4l-.3 .4M177.4 141.5l.3-.1a1.15 1.15 0 0 1 0 1.8h-.1a1.28 1.28 0 0 1-.2-1.7z" fill="none" stroke="#231f20" stroke-width=".2"/>
<g fill="#231f20">
<path d="M164.4 143.9l1.2-.2v.4z"/>
<path d="M171.4 143.7l1.2 .2-1.2 .2z"/>
</g>
<g fill="none" stroke="#231f20" stroke-width=".2">
<path d="M140.3 146.4a.45 .45 0 0 0-.6-.4 .45 .45 0 0 0-.3 .6v.3a.46 .46 0 0 0 .3 .6 .46 .46 0 0 0 .6-.3M140.8 146.6a.48 .48 0 0 1 .6 .4 .48 .48 0 0 1-.6 .5l-.1-.4zM141.8 146.8l.4-.3 .3 .1v.9M141.8 146.5v1M143 146.8l.3-.3 .3 .1v.9M143 146.5v1M144.1 146.9h.7l-.1-.3a.49 .49 0 0 0-.7 .4 .49 .49 0 0 0 .5 .5l.3-.2M145.9 146.7l-.2-.1a.47 .47 0 0 0-.6 .4 .47 .47 0 0 0 .6 .5l.2-.2M146.2 146.5h.4M146.3 146v1.2l.1 .3h.2M147.1 146.6a.47 .47 0 0 1 .6 .4 .47 .47 0 0 1-.6 .5l-.2-.4zM148.1 146.5v1"/>
<path d="M148.6 146.5a.41 .41 0 0 0-.5 .4M150.1 146.7h.5M150.9 146h-.8v1.5h.8M151.9 146.7a.33 .33 0 0 0-.3-.2 .33 .33 0 0 0-.3 .2l-.1 .4a.39 .39 0 0 0 .2 .4 .39 .39 0 0 0 .4 0l.1-.2M151.9 146v1.5M153.1 146.5l-.1 1.4-.1 .2-.4-.1M153.1 146.7a.45 .45 0 0 0-.7-.1 .45 .45 0 0 0 0 .7l.2 .2 .5-.2M153.5 146.9h.7l-.1-.3a.49 .49 0 0 0-.7 .4 .49 .49 0 0 0 .6 .5l.2-.2M165.2 141.4h.8l-.4 .7a.52 .52 0 0 1 .4 .8 .52 .52 0 0 1-.9 0M166 147.7h1.3M166 147.7v1.3M166 149.7v1.3"/>
<path d="M166 151.7v1.3M166 153.6v1.4M166.6 143v.2zM167.3 147.2h-1l-.3 .5M167.3 141.7l.4-.3v1.8M168 147.2h1.3M168 147.7h1.3M168.7 141.5l.3-.1a1.15 1.15 0 0 1 0 1.8h-.2a1.33 1.33 0 0 1-.1-1.7zM169.9 147.2h1.3M169.9 147.7h1.3M171.9 147.2h1.3M171.9 147.7h1.3"/>
<path d="M173.8 147.2h1.4M173.8 147.7h1.4M175.8 147.2h1.3M175.8 147.7h1.3M177.8 147.2h1l.3 .5M177.8 147.7h1.3M179.1 147.7v1.3M179.1 149.7v1.3M179.1 151.7v1.3M179.1 153.6v1.4"/>
</g>
<path d="M162.1 154.1l.7 .9-1-.6z" fill="#231f20"/>
<path d="M137.5 148.3h17.8l6.7 5.9" fill="none" stroke="#231f20" stroke-width=".2"/>
<path d="M157.3 181l.9-.8-.6 1.1z" fill="#231f20"/>
<g fill="none" stroke="#231f20" stroke-width=".2">
<path d="M141.2 187.7l.2-.3h.2l.3 .3-.1 .3-.7 .9h.8M142.4 188.2h1M143.9 187.7l.2-.3 .5 .1v.5l-.7 .9h.8M145.1 188.8v.1zM145.8 187.4h.3a.91 .91 0 0 1 .3 1.2l-.1 .2-.3 .1a1.11 1.11 0 0 1-.2-1.5zM146.8 187.9l.7 1M147.5 187.9l-.7 1M148 187.4h.6l-.3 .6a.45 .45 0 0 1 .3 .7 .45 .45 0 0 1-.8-.1M149.1 188.8h.1zM149.8 187.4h.3a.99 .99 0 0 1 0 1.5h-.1a.91 .91 0 0 1-.3-1.2zM157.5 181.2l-5.9 8.2h-11.5M196.4 187.1h.7l-.4 .6a.46 .46 0 0 1 .4 .7 .46 .46 0 0 1-.8 0"/>
<path d="M197.6 188h1M199.2 187.5l.3-.4v1.6M200.3 188.5v.2zM201.5 187.1h-.6v.7a.47 .47 0 0 1 .7 .1 .47 .47 0 0 1-.1 .6 .47 .47 0 0 1-.7-.1M202 187.7l.7 1M202.7 187.7l-.7 1M203.2 187.1h.6l-.3 .6a.47 .47 0 0 1 .3 .7 .47 .47 0 0 1-.8 0M204.3 188.5v.2zM205 187.2l.3-.1a.99 .99 0 0 1 0 1.6h-.1a.91 .91 0 0 1-.3-1.2z"/>
</g>
<path d="M186.9 179.6l.9 .8-.3 .2z" fill="#231f20"/>
<g fill="none" stroke="#231f20" stroke-width=".2">
<path d="M167.7 168.3l.5-.4v2.1M168.9 168.1l.2-.1a1.61 1.61 0 0 1 0 2.1 1.65 1.65 0 0 1-.2-2zM179.8 168.2l.4-.4v2.1M180.8 168.2l.5-.4v2.1M187.6 180.5l8 8.4h10.1M66.4 208.8h100.5M66.4 203.9h100.5M66.5 204v4.7M66.5 208.9v17.3M86.8 204v4.7M86.8 208.9v17.3M113.5 204v4.7"/>
<path d="M113.5 208.9v17.3M140.2 204v4.7M140.2 208.9v17.3M166.8 204v4.7M166.8 208.9v17.3M66.4 226.3h100.5M66.4 231.2h100.5M66.4 236.1h100.5M66.5 226.4v4.7M66.5 231.3v4.7M66.5 236.2v4.7M86.8 226.4v4.7"/>
<path d="M86.8 231.3v4.7M86.8 236.2v4.7M113.5 226.4v4.7M113.5 231.3v4.7M113.5 236.2v4.7M140.2 226.4v4.7M140.2 231.3v4.7M140.2 236.2v4.7M166.8 226.4v4.7M166.8 231.3v4.7M166.8 236.2v4.7M66.4 241h100.5"/>
<path d="M66.4 245.8h100.5M66.4 250.7h100.5M66.4 255.7h100.5M66.5 241v4.7M66.5 245.9v4.7M66.5 250.8v4.8M86.8 241v4.7M86.8 245.9v4.7M86.8 250.8v4.8M113.5 241v4.7M113.5 245.9v4.7M113.5 250.8v4.8"/>
<path d="M140.2 241v4.7M140.2 245.9v4.7M140.2 250.8v4.8M166.8 241v4.7M166.8 245.9v4.7M166.8 250.8v4.8"/>
</g>
<path d="M99.2 223.2h7" fill="none" stroke="#050504" stroke-width=".2"/>
<circle cx="106.1" cy="223.2" r=".66" fill="#fff"/>
<path d="M105.6 223.2a.57 .57 0 0 1 1.1 0 .57 .57 0 0 1-1.1 0zM105.4 223.2a.75 .75 0 0 0 1.5 0 .75 .75 0 0 0-1.5 0z" fill="#050504"/>
<path d="M97.6 215h8.6M95.8 223.2l1.8-1.9 1.6 1.9" fill="none" stroke="#050504" stroke-width=".2"/>
<circle cx="106.1" cy="215" r=".66" fill="#fff"/>
<path d="M105.6 215a.57 .57 0 0 0 1.1 0 .57 .57 0 0 0-1.1 0zM105.4 215a.75 .75 0 0 1 1.5 0 .75 .75 0 0 1-1.5 0z" fill="#050504"/>
<path d="M90.7 215.1h2.3v6.8h-2.3zM94.6 215l1.8 2.2 1.2-2.2M106.2 211.6h-14.4v3.4" fill="none" stroke="#050504" stroke-width=".2"/>
<circle cx="106.1" cy="211.6" r=".66" fill="#fff"/>
<path d="M105.6 211.6a.57 .57 0 0 0 1.1 0 .57 .57 0 0 0-1.1 0zM105.4 211.6a.75 .75 0 0 1 1.5 0 .75 .75 0 0 1-1.5 0z" fill="#050504"/>
<path d="M125.4 223.2h7" fill="none" stroke="#050504" stroke-width=".2"/>
<circle cx="132.4" cy="223.2" r=".66" fill="#fff"/>
<path d="M131.8 223.2a.6 .6 0 0 1 1.2 0 .6 .6 0 0 1-1.2 0zM131.6 223.2a.75 .75 0 0 0 1.5 0 .75 .75 0 0 0-1.5 0z" fill="#050504"/>
<path d="M122 223.2l1.9-1.9 1.5 1.9M129.1 220.5h-1.4h4.7" fill="none" stroke="#050504" stroke-width=".2"/>
<circle cx="132.4" cy="220.5" r=".66" fill="#fff"/>
<path d="M131.8 220.5a.6 .6 0 0 1 1.2 0 .6 .6 0 0 1-1.2 0zM131.6 220.5a.75 .75 0 0 0 1.5 0 .75 .75 0 0 0-1.5 0z" fill="#050504"/>
<path d="M127.7 220.5v1.3" fill="none" stroke="#050504" stroke-width=".2"/>
<path d="M127.2 221.4h1l-.5 1.9z" fill="#050504"/>
<path d="M123.9 215h8.5" fill="none" stroke="#050504" stroke-width=".2"/>
<circle cx="132.4" cy="215" r=".66" fill="#fff"/>
<path d="M131.8 215a.6 .6 0 0 0 1.2 0 .6 .6 0 0 0-1.2 0zM131.6 215a.75 .75 0 0 1 1.5 0 .75 .75 0 0 1-1.5 0z" fill="#050504"/>
<path d="M116.9 215.1h2.3v6.8h-2.3zM120.8 215l1.8 2.2 1.3-2.2M132.4 211.6h-14.4v3.4" fill="none" stroke="#050504" stroke-width=".2"/>
<circle cx="132.4" cy="211.6" r=".66" fill="#fff"/>
<path d="M131.8 211.6a.6 .6 0 0 0 1.2 0 .6 .6 0 0 0-1.2 0zM131.6 211.6a.75 .75 0 0 1 1.5 0 .75 .75 0 0 1-1.5 0z" fill="#050504"/>
<path d="M152.1 223.2h7" fill="none" stroke="#050504" stroke-width=".2"/>
<circle cx="159" cy="223.2" r=".66" fill="#fff"/>
<path d="M158.5 223.2a.57 .57 0 0 1 1.1 0 .57 .57 0 0 1-1.1 0zM158.3 223.2a.75 .75 0 0 0 1.5 0 .75 .75 0 0 0-1.5 0z" fill="#050504"/>
<path d="M148.7 223.2l1.8-1.9 1.6 1.9M155.8 220.5h-1.4h4.7" fill="none" stroke="#050504" stroke-width=".2"/>
<circle cx="159" cy="220.5" r=".66" fill="#fff"/>
<path d="M158.5 220.5a.57 .57 0 0 1 1.1 0 .57 .57 0 0 1-1.1 0zM158.3 220.5a.75 .75 0 0 0 1.5 0 .75 .75 0 0 0-1.5 0z" fill="#050504"/>
<path d="M154.4 220.5v1.3" fill="none" stroke="#050504" stroke-width=".2"/>
<path d="M153.8 221.4h1.1l-.5 1.9z" fill="#050504"/>
<path d="M150.5 215h8.6" fill="none" stroke="#050504" stroke-width=".2"/>
<circle cx="159" cy="215" r=".66" fill="#fff"/>
<path d="M158.5 215a.57 .57 0 0 0 1.1 0 .57 .57 0 0 0-1.1 0zM158.3 215a.75 .75 0 0 1 1.5 0 .75 .75 0 0 1-1.5 0z" fill="#050504"/>
<path d="M144.7 211.6v3.4M147.5 215l1.8 2.2 1.2-2.2M154.4 217.8h4.7" fill="none" stroke="#050504" stroke-width=".2"/>
<circle cx="159" cy="217.8" r=".66" fill="#fff"/>
<path d="M158.5 217.8a.57 .57 0 0 0 1.1 0 .57 .57 0 0 0-1.1 0zM158.3 217.8a.75 .75 0 0 1 1.5 0 .75 .75 0 0 1-1.5 0z" fill="#050504"/>
<path d="M154.4 216.5v1.3" fill="none" stroke="#050504" stroke-width=".2"/>
<path d="M154.4 215l.5 1.9h-1.1z" fill="#050504"/>
<path d="M143.6 215.1h2.3v6.8h-2.3zM144.7 211.6h14.4" fill="none" stroke="#050504" stroke-width=".2"/>
<circle cx="159" cy="211.6" r=".66" fill="#fff"/>
<path d="M158.5 211.6a.57 .57 0 0 0 1.1 0 .57 .57 0 0 0-1.1 0zM158.3 211.6a.75 .75 0 0 1 1.5 0 .75 .75 0 0 1-1.5 0z" fill="#050504"/>
<path d="M20.6 219.7v2.8M41.9 217.2v5.3M22.5 221.9h6.7M33.3 221.9h6.8" fill="none" stroke="#050504" stroke-width=".27"/>
<g fill="#050504">
<path d="M40.1 221.5l1.8 .4-1.8 .2z"/>
<path d="M20.6 221.9l1.9-.4v.6z"/>
</g>
<g fill="none" stroke="#050504" stroke-width=".27">
<path d="M15.3 210.6h4.6v9.1h-4.6M19.9 211.7h.7v6.9h-.7M20.6 212.5h12.7M20.6 217.8h12.7M29 212.7l1 1.1M29 213.4l1 1.1M29 214.1l1 1.1M29 214.7l1 1.1M29 215.4l1 1.1M29 216.1l1 1M29 217.5l.4 .3M29 212.5v5.3"/>
<path d="M29.4 212.5l.6 .6M30 212.5v5.3l-1-1M33.3 212.5l.2 .2h1.7l.6 .5M33.3 212.5v5.3M33.5 217.3l.3 .2M33.5 216.6l1 .9M33.5 215.9l1.1 1.1M33.5 215.3l1.1 1.1M33.5 214.6l1.1 1.1M33.5 214l1.1 1M33.5 213.3l1.1 1M33.5 212.7v4.8"/>
<path d="M33.5 217.5l-.2 .3M33.6 212.7l1 .9M34.3 212.7l.3 .3M34.6 212.7v4.8M35.2 212.7v4.8M35.8 217l-.6 .5h-1.7M35.8 217l4.6 .4M35.8 213.2v3.8M35.9 207.7l.7 3.9M40.4 212.9l-4.6 .3M40.4 212.9v4.5M40.4 212.9l.2 .1"/>
<path d="M40.6 213v4.3l-.2 .1M40.6 213l1.3 1.2v1.8l-1.3 1.3"/>
</g>
<path d="M36.2 211.4l.7-.2-.1 1.5z" fill="#050504"/>
<path d="M30.2 207.7l.6 3.2" fill="none" stroke="#050504" stroke-width=".27"/>
<path d="M30.4 210.7l.8-.2-.1 1.5z" fill="#050504"/>
<g fill="none" stroke="#050504" stroke-width=".27">
<path d="M24.5 207.5l.7 3.4"/>
<circle cx="30.2" cy="206" r="1.78"/>
<circle cx="35.8" cy="205.9" r="1.75"/>
</g>
<path d="M24.8 210.7l.8-.2-.1 1.5z" fill="#050504"/>
<circle cx="24.5" cy="205.7" r="1.78" fill="none" stroke="#050504" stroke-width=".27"/>
<path d="M121.2 38.2h85.8M121.2 43.1h85.8M121.2 51.4h85.8M121.2 59.7h85.8M121.2 67.9h85.8M121.2 72.8h85.8M121.2 77.7h85.8M121.2 82.6h85.8M121.2 87.5h85.8" fill="none" stroke="#231f20" stroke-width=".2"/>
<path d="M114.8 6.5h17" fill="none" stroke="#bd238f" stroke-width=".2"/>
<text font-size="4.9" fill="#bd238f" x="9.1" y="31.9">MECHANICAL DRAWING</text>
<g font-size="3.5" fill="#231f20">
<text x="151.1" y="193.3">Recommended PCB Layout</text>
<text x="165.7" y="197.5">Top View</text>
</g>
<g font-size="3.2" fill="#bd238f">
<text x="8.9" y="14.3">CUI DEVICES | SERIES: SJ1-351X-SMT | DESCRIPTION: AUDIO JACK</text>
<text x="164.3" y="14.3">date 03/08/2023 | page 2 of 4</text>
</g>
<text font-size="2.8" fill="#63676b" x="84.3" y="6.1">Additional Resources:</text>
<text font-size="2.8" fill="#bd238f" x="114.8" y="6.1">Product Page</text>
<g font-size="2.8" fill="#231f20">
<text x="8.9" y="40.2">units: mm</text>
<text x="122.6" y="41.7">DESCRIPTION</text>
<text x="147.5" y="41.7">MATERIAL</text>
<text x="176" y="41.7">PLATING/COLOR</text>
<text x="8.9" y="43.6">tolerance:</text>
<text x="8.9" y="47">X.X ±0.30 mm</text>
<text x="147.5" y="46.6">phosphor bronze</text>
<text x="8.9" y="50.4">X.XX ±0.25 mm</text>
<text x="8.9" y="53.8">X.XXX ±0.20 mm</text>
<text x="122.6" y="48.3">terminal 1</text>
<text x="147.5" y="50">t=0.30</text>
<text x="176" y="48.3">gold f</text>
<text x="182.2" y="48.3">lash over nickel</text>
<text x="8.9" y="57.1">PCB: ±0.05 mm</text>
<text x="122.6" y="56.6">terminal 2</text>
<text x="147.5" y="54.9">phosphor bronze</text>
<text x="147.5" y="58.2">t=0.20</text>
<text x="176" y="56.6">gold f</text>
<text x="182.2" y="56.6">lash over nickel</text>
<text x="8.9" y="60.5">unless otherwise specif</text>
<text x="37.7" y="60.5">ied</text>
<text x="122.6" y="64.8">terminal 3</text>
<text x="147.5" y="63.1">phosphor bronze</text>
<text x="176" y="64.8">gold f</text>
<text x="182.2" y="64.8">lash over nickel</text>
<text x="122.6" y="71.4">terminal 10</text>
<text x="147.5" y="66.5">t=0.20</text>
<text x="147.5" y="71.4">brass t=0.20</text>
<text x="176" y="71.4">gold f</text>
<text x="182.2" y="71.4">lash over nickel</text>
<text x="122.6" y="76.3">terminal 11</text>
<text x="147.5" y="76.3">brass t=0.20</text>
<text x="176" y="76.3">gold f</text>
<text x="182.2" y="76.3">lash over nickel</text>
<text x="122.6" y="81.2">cover</text>
<text x="147.5" y="81.2">PA9T (UL94V-0)</text>
<text x="176" y="81.2">see color options</text>
<text x="122.6" y="86">housing</text>
<text x="147.5" y="86">PA9T (UL94V-0)</text>
<text x="176" y="86">see color options</text>
<text x="23.6" y="206.7">1</text>
<text x="29.4" y="206.9">3</text>
<text x="35.1" y="206.9">2</text>
<text x="70.4" y="207.4">Model No.</text>
<text x="90.9" y="207.4">SJ1-3513-SMT</text>
<text x="117.6" y="207.4">SJ1-3514-SMT</text>
<text x="144.3" y="207.4">SJ1-3515-SMT</text>
<text x="69.9" y="218.6">Schematic</text>
<text x="15.1" y="226.5">Ø3.5 MATING PLUG</text>
<text x="29.5" y="222.8">14</text>
<text x="74.4" y="229.8">PIN</text>
<text x="75.8" y="239.5">2</text>
<text x="76.2" y="234.7">1</text>
<text x="96.1" y="234.7">sleeve</text>
<text x="98.5" y="239.5">tip</text>
<text x="122.8" y="234.7">sleeve</text>
<text x="125.2" y="239.5">tip</text>
<text x="149.5" y="234.7">sleeve</text>
<text x="151.9" y="239.5">tip</text>
<text x="75.8" y="244.4">3</text>
<text x="97.7" y="244.4">ring</text>
<text x="124.4" y="244.4">ring</text>
<text x="151" y="244.4">ring</text>
<text x="75.3" y="249.3">10</text>
<text x="98.3" y="249.3">NP</text>
<text x="120.8" y="249.3">tip switch</text>
<text x="147.5" y="249.3">tip switch</text>
<text x="75.6" y="254.2">11</text>
<text x="98.3" y="254.2">NP</text>
<text x="125" y="254.2">NP</text>
<text x="146.6" y="254.2">ring switch</text>
<text x="97.9" y="269">cuidevices.com</text>
</g>
<g font-size="2.5" fill="#050504">
<text x="107.5" y="212.3">1</text>
<text x="107.5" y="215.9">3</text>
<text x="133.8" y="212.3">1</text>
<text x="133.8" y="215.9">3</text>
<text x="160.4" y="212.3">1</text>
<text x="160.4" y="215.9">3</text>
<text x="133.1" y="221.4">10</text>
<text x="159.8" y="218.6">11</text>
<text x="159.8" y="221.4">10</text>
<text x="107.5" y="224.1">2</text>
<text x="133.8" y="224.1">2</text>
<text x="160.4" y="224.1">2</text>
</g>
</svg>
